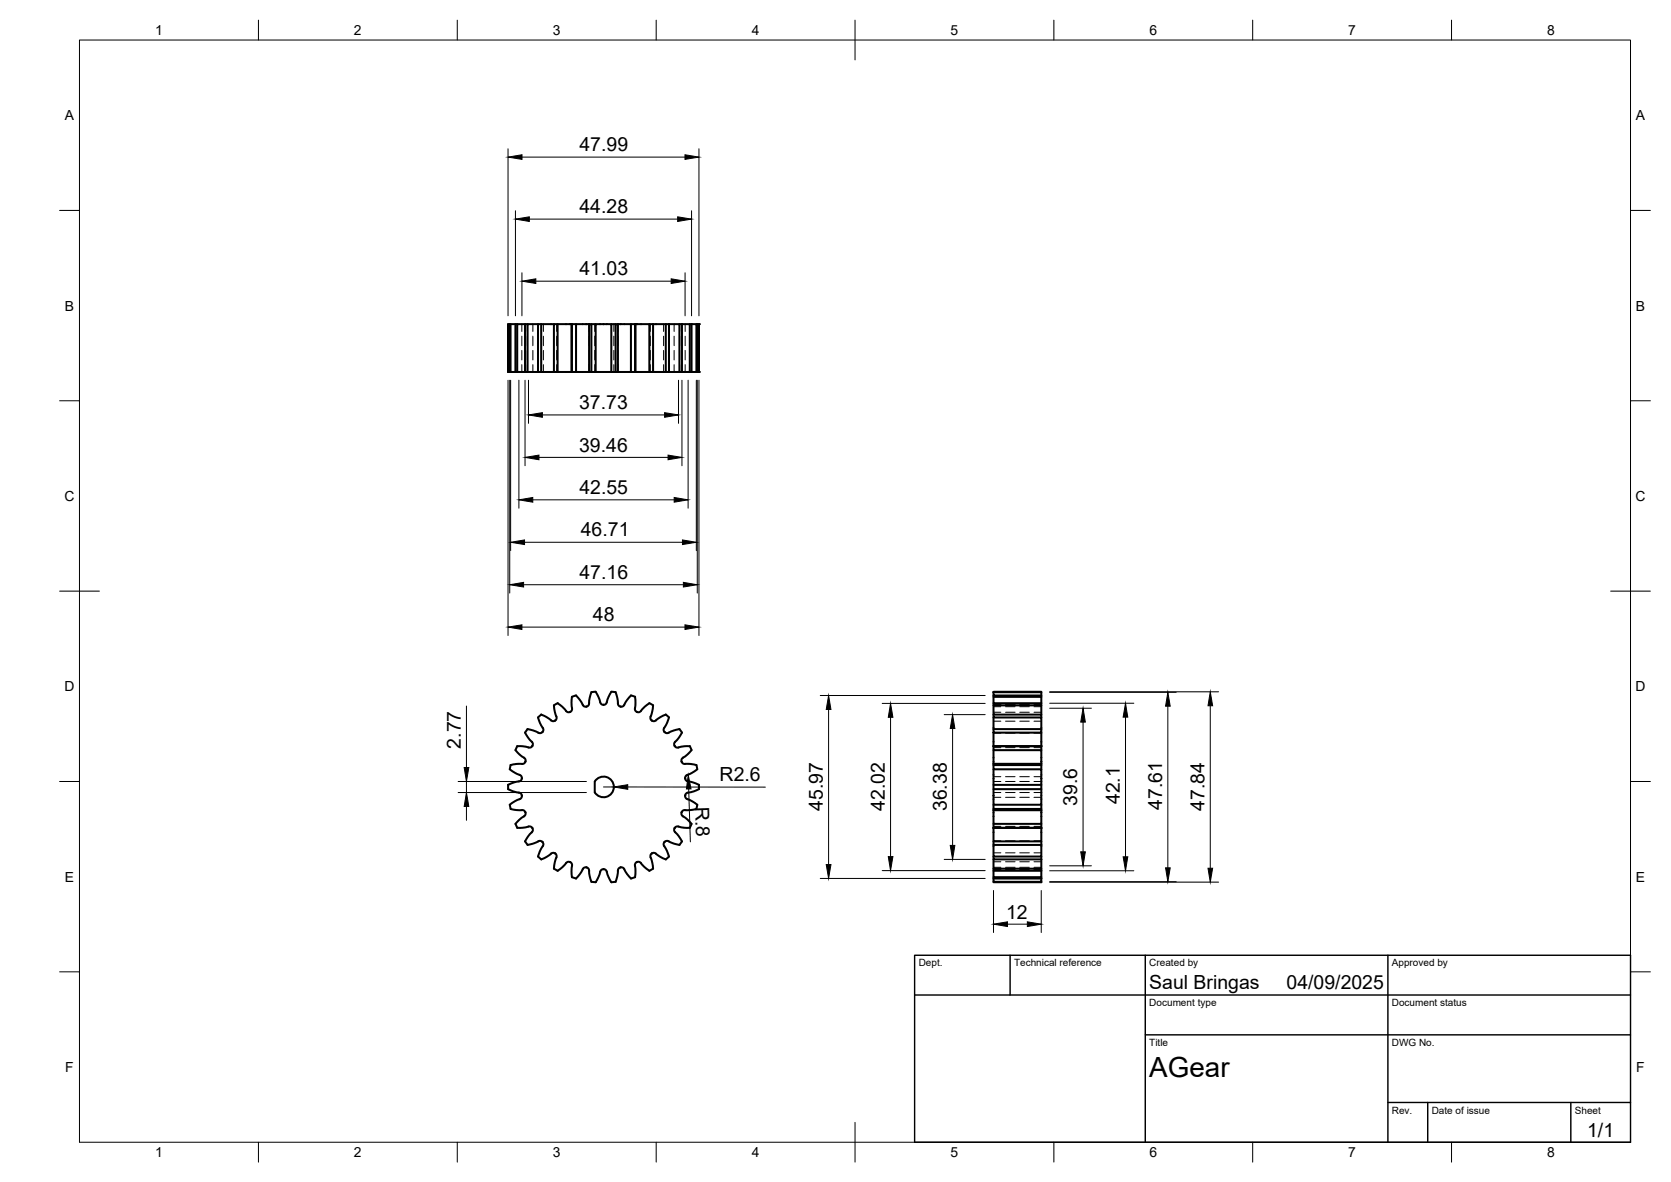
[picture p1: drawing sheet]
<svg xmlns="http://www.w3.org/2000/svg" width="420mm" height="297mm" viewBox="0 0 420 297" stroke-linecap="round" stroke-linejoin="round" font-family="sans-serif">
<!-- layer: Visible -->
<g fill="none" stroke="#000" stroke-width=".51">
<path d="M127.7 93.5h.5M127.7 81.5v12M128.2 81.5h.2v12h-.2zM128.2 81.5h-.5v12M128.4 81.5h1.2M130 81.5h-.4v12h-1.2M132 81.5h-2v12h-.4M132.7 81.5h-.7v12h-2M135.3 81.5h-2.6v12h-.7M136.1 93.5h3.2M136.1 81.5h-.8v12h-2.6M139.3 81.5h-3.2v12h-.8"/>
<path d="M139.3 81.5h.9v12h-.9zM140.2 81.5h3.5M140.2 93.5h3.5M143.7 81.5v12M143.8 81.5h1M144.8 93.5h3.3M148.1 81.5h-3.3v12h-1M148.1 81.5h.6v12h-.6M148.1 81.5v12M148.7 93.5h1.1v-12h3.9v12h-3.9M148.7 81.5h1.1M153.7 81.5h1.1"/>
<path d="M154.8 93.5h.6M155.4 81.5h3.2v12h-3.2M155.4 81.5h-.6v12h-1.1M155.4 81.5v12M158.6 81.5h1.1M159.7 93.5h.1M159.8 81.5h3.5v12h-3.5M159.8 81.5l-.1 12h-1.1M159.8 81.5v12M163.3 81.5h.9M164.2 81.5h3.2v12h-3.2M164.2 81.5v12h-.9"/>
<path d="M167.4 81.5h.8M168.2 81.5v12h-.8M168.2 81.5h2.6v12h-2.6M170.8 81.5h.7M171.5 81.5v12h-.7M171.5 81.5h1.9v12h-1.9M173.4 81.5h.5M173.9 81.5v12h-.5M173.9 81.5h1.2v12h-1.2M175.1 81.5h.2M175.3 81.5v12h-.2M175.3 81.5h.4v12h-.4"/>
<path d="M175.7 81.5v12M136.1 179.6l1.9 1a1.15 1.15 0 0 0 1.6 .5M136.1 179.6l-.8 .7 .8 2a1.07 1.07 0 0 1 .2 1.8 1.18 1.18 0 0 1-1.6-.3l-2-.6-.7 .9M140.2 176.7l-.9 .6 .3 2.1a1.17 1.17 0 0 1 0 1.6M143.8 175.1l-.1 2.2a1.1 1.1 0 0 1-.5 1.7 1.22 1.22 0 0 1-1.3-.9l-1.7-1.4M148.7 174l-.6 2.1a1.09 1.09 0 0 1-.6 1.5h-.1a1.1 1.1 0 0 1-1.2-1.1l-1.4-1.7-1 .3M149.8 173.8l.9 2a1.14 1.14 0 0 0 1 1.3M149.8 173.8l-1.1 .1M151.7 177.1h.1M153.7 173.8l-1 2a1.14 1.14 0 0 1-.9 1.3M153.7 173.8l1.1 .1M154.8 174l.5 2.1a1.08 1.08 0 0 0 .7 1.5h.1a1.11 1.11 0 0 0 1.2-1.1l1.3-1.7 1.1 .3"/>
<path d="M159.7 175.1l.1 2.2a1.1 1.1 0 0 0 .5 1.7 1.22 1.22 0 0 0 1.3-.9l1.7-1.4M163.3 176.7l.9 .6-.3 2.1a1.12 1.12 0 0 0 0 1.7l.1 .1a1.18 1.18 0 0 0 1.5-.6l1.9-1M167.4 179.6l.8 .7-.8 2a1.06 1.06 0 0 0-.3 1.7M249.8 179.6v.7h12v2.9M249.8 173.8l12 .2zM249.8 174v.8h12v.3M249.8 174.8v.3h12v1.6M249.8 175.1v1.6h12v.6M249.8 176.7v.6h12v2.3M249.8 177.3v2.3h12v.7M261.8 174v.8M127.7 198.3l2.1 .8a1.15 1.15 0 0 1 1.4 .9"/>
<path d="M127.8 197.2v1.1M128.4 192.2l-.2 1.1 1.8 1.2a1.13 1.13 0 0 1 1.2 1.1M129.6 188.5l1.5 1.5a1.07 1.07 0 0 1 .9 1.6 1.19 1.19 0 0 1-1.5 .3l-2.1 .4M131.2 200v.1a1.16 1.16 0 0 1-1.2 1l-1.8 1.1 .2 1.1M131.2 195.6v.2a1.15 1.15 0 0 1-1.4 .7l-2.1 .7M132 184.1l1.2 1.8a1.07 1.07 0 0 1 .7 1.6 1.15 1.15 0 0 1-1.7 .1l-2.2-.1-.4 1M139.6 181v.1M149.9 195.9a2.59 2.59 0 0 1 3.8 .2 2.59 2.59 0 0 1-.4 3.7 2.59 2.59 0 0 1-3.7-.7v-2.7zM167.1 184l.1 .1a1.18 1.18 0 0 0 1.5-.3l2.1-.6 .7 .9M171.4 191.4v.2a1.19 1.19 0 0 0 1.6 .3l2.1 .4M171.5 184.1l-1.2 1.8a1.09 1.09 0 0 0-.7 1.5l.1 .1a1.14 1.14 0 0 0 1.6 .1l2.1-.1 .5 1M173.9 188.5l-1.6 1.5a1.05 1.05 0 0 0-.9 1.4"/>
<path d="M175.1 192.2l.2 1.1-1.8 1.2a1.07 1.07 0 0 0-1.2 1.3 1.15 1.15 0 0 0 1.4 .7l2 .7M175.7 197.2v1.1l-2 .8a1.1 1.1 0 0 0-1.4 1 1.16 1.16 0 0 0 1.2 1l1.8 1.1-.2 1.1-2.1 .3a1.16 1.16 0 0 0-1.6 .5M249.8 193.3v8.9h12v-3.9M249.8 180.3v2.9M249.8 184.1v3.4M249.8 187.5v1h12v3.4M249.8 188.5v3.4M249.8 192.3v1h12v3.9h-12M249.8 183.2h12v.9h-12zM249.8 187.5h12zM249.8 191.9v.4h12v-.4M249.8 191.9h12"/>
<path d="M261.8 184.1v4.4M261.8 197.2v1.1h-12M261.8 192.3v1M128.4 203.3l2.1 .3a1.17 1.17 0 0 1 1.6 .5v.1M130 208l2.2-.1a1.11 1.11 0 0 1 1.7 .2v.2a1.17 1.17 0 0 1-.7 1.3l-1.2 1.8 .5 .7 .2 .2 2-.6a1.19 1.19 0 0 1 1.7-.1v-.1M132.1 204.2v.1a1.15 1.15 0 0 1-1 1.2l-1.5 1.5 .5 1M136.4 211.6a1.11 1.11 0 0 1-.3 1.6l-.8 2.1 .8 .7 1.9-1a1.15 1.15 0 0 1 1.6-.5M139.6 214.4v.1M139.6 214.5l.1 .1a1.24 1.24 0 0 1-.1 1.6l-.3 2.1 .9 .5M143.4 216.7h.1a1.19 1.19 0 0 1 .2 1.6l.1 2.1 .5 .2 .6 .2 1.3-1.7a1.11 1.11 0 0 1 1.2-1.1M143.4 216.6h-.2a1.22 1.22 0 0 0-1.3 .9l-1.7 1.3M147.4 217.9l.1 .1"/>
<path d="M147.5 218h.1a1.17 1.17 0 0 1 .5 1.5l.6 2.1M151.7 218.4h-.1a1.15 1.15 0 0 0-.9 1.4l-.9 1.9-1.1-.1M151.7 218.4h.1M151.8 218.4h.1a1.15 1.15 0 0 1 .8 1.4l1 1.9M156 218h-.1a1.17 1.17 0 0 0-.6 1.5l-.5 2.1M156.1 217.9l-.1 .1M160.1 216.7h-.1a1.19 1.19 0 0 0-.2 1.6l-.1 2.1-.5 .2-.6 .2-1.3-1.7a1.11 1.11 0 0 0-1.2-1.1M160.1 216.6h.2a1.22 1.22 0 0 1 1.3 .9l1.7 1.3M163.9 214.4l-.2 .2a1.24 1.24 0 0 0 .2 1.6l.3 2.1-.9 .5M167.1 211.6a1.11 1.11 0 0 0 .3 1.6l.8 2.1-.4 .3-.4 .4-1.9-1a1.15 1.15 0 0 0-1.6-.5M171.4 204.2l-.1 .1a1.15 1.15 0 0 0 1 1.2l1.6 1.5-.5 1M171.4 204.1v.1"/>
<path d="M173.4 208l-2.1-.1a1.16 1.16 0 0 0-1.7 .2 1.12 1.12 0 0 0 .7 1.5l1.2 1.9-.5 .6-.2 .2-2.1-.6a1.15 1.15 0 0 0-1.6-.1v-.1M249.8 203.6v3.4h12v-3.4M249.8 212.3v3h12v-3M249.8 202.2v1.1h12v.3M249.8 203.3v.3M249.8 207v1h12l-12 .1M249.8 211.4v.9h12M249.8 215.3v.7h12M249.8 216v2.3h12v-2.3M249.8 218.3v.5h12M249.8 218.8v1.6h12v-1.6M249.8 208v.1"/>
<path d="M249.8 203.6h12M261.8 207v4.4h-12v-3.3M261.8 202.2v1.1M261.8 211.4v.9M261.8 215.3v.7M261.8 218.3v.5M154.8 221.6l-1.1 .1M249.8 220.4v.4h12M249.8 220.8v.8h12v-.8M249.8 221.6h12M261.8 220.4v.4"/>
</g>
<!-- layer: Hidden -->
<g fill="none" stroke="#000" stroke-width=".25">
<path d="M131.2 81.5v1.8M131.2 84.5v2.4M131.2 88.1v2.4M131.2 91.6v1.9M132.2 81.5v1.8M132.2 84.5v2.4M132.2 88.1v2.4M132.2 91.6v1.9M134 81.5v1.8M134 84.5v2.4M134 88.1v2.4M134 91.6v1.9"/>
<path d="M136.6 81.5v1.8M136.6 84.5v2.4M136.6 88.1v2.4M136.6 91.6v1.9M140 81.5v1.8M140 84.5v2.4M140 88.1v2.4M140 91.6v1.9M143.8 81.5v1.8M143.8 84.5v2.4M143.8 88.1v2.4M143.8 91.6v1.9"/>
<path d="M148.1 81.5v1.8M148.1 84.5v2.4M148.1 88.1v2.4M148.1 91.6v1.9M149.5 81.5v1.8M149.5 84.5v2.4M149.5 88.1v2.4M149.5 91.6v1.9M154.3 81.5v1.8M154.3 84.5v2.4M154.3 88.1v2.4M154.3 91.6v1.9"/>
<path d="M155.4 81.5v1.8M155.4 84.5v2.4M155.4 88.1v2.4M155.4 91.6v1.9M159.6 81.5v1.8M159.6 84.5v2.4M159.6 88.1v2.4M159.6 91.6v1.9M163.5 81.5v1.8M163.5 84.5v2.4M163.5 88.1v2.4M163.5 91.6v1.9"/>
<path d="M166.9 81.5v1.8M166.9 84.5v2.4M166.9 88.1v2.4M166.9 91.6v1.9M169.5 81.5v1.8M169.5 84.5v2.4M169.5 88.1v2.4M169.5 91.6v1.9M171.3 81.5v1.8M171.3 84.5v2.4M171.3 88.1v2.4M171.3 91.6v1.9"/>
<path d="M172.3 81.5v1.8M172.3 84.5v2.4M172.3 88.1v2.4M172.3 91.6v1.9M249.8 177.1h1.9M249.8 177.6h1.9M249.8 179h1.9M252.8 177.1h2.4M252.8 177.6h2.4M252.8 179h2.4M256.4 177.1h2.4M256.4 177.6h2.4"/>
<path d="M256.4 179h2.4M260 177.1h1.8M260 177.6h1.8M260 179h1.8M249.8 196.4h1.9M249.8 199.2h1.9M249.8 195.2h1.9M249.8 181.2h1.9M249.8 184.2h1.9M249.8 187.9h1.9M249.8 192h1.9M252.8 196.4h2.4"/>
<path d="M252.8 199.2h2.4M252.8 195.2h2.4M252.8 181.2h2.4M252.8 184.2h2.4M252.8 187.9h2.4M252.8 192h2.4M256.4 196.4h2.4M256.4 199.2h2.4M256.4 195.2h2.4M256.4 181.2h2.4M256.4 184.2h2.4M256.4 187.9h2.4"/>
<path d="M256.4 192h2.4M260 196.4h1.8M260 199.2h1.8M260 195.2h1.8M260 181.2h1.8M260 184.2h1.8M260 187.9h1.8M260 192h1.8M249.8 218.4h1.9M249.8 200.4h1.9M249.8 203.6h1.9M249.8 207.7h1.9"/>
<path d="M249.8 211.3h1.9M249.8 214.3h1.9M249.8 216.6h1.9M249.8 218h1.9M252.8 218.4h2.4M252.8 200.4h2.4M252.8 203.6h2.4M252.8 207.7h2.4M252.8 211.3h2.4M252.8 214.3h2.4M252.8 216.6h2.4M252.8 218h2.4"/>
<path d="M256.4 218.4h2.4M256.4 200.4h2.4M256.4 203.6h2.4M256.4 207.7h2.4M256.4 211.3h2.4M256.4 214.3h2.4M256.4 216.6h2.4M256.4 218h2.4M260 218.4h1.8M260 200.4h1.8M260 203.6h1.8M260 207.7h1.8"/>
<path d="M260 211.3h1.8M260 214.3h1.8M260 216.6h1.8M260 218h1.8"/>
</g>
<!-- layer: Visible -->
<g fill="#000">
<circle cx="175.7" cy="93.5" r=".25"/>
<circle cx="175.7" cy="81.5" r=".25"/>
</g>
<!-- layer: BORDER -->
<g fill="none" stroke="#000" stroke-width=".25">
<path d="M20 10.1h390v276.9h-390zM65 5.1v5M115 5.1v5M165 5.1v5M215 5.1v10M265 5.1v5M315 5.1v5M365 5.1v5M15 52.9h5M410 52.9h5M15 100.7h5M410 100.7h5"/>
<path d="M15 148.6h10M405 148.6h10M15 196.4h5M410 196.4h5M15 244.2h5M410 244.2h5M65 287v5M115 287v5M165 287v5M215 282.1v9.9M265 287v5M315 287v5"/>
<path d="M365 287v5"/>
</g>
<!-- layer: TITLEBLOCK -->
<path d="M230 240.1h180v46.9h-180zM230 250h180M254 240.1v9.9M288 240.1v46.9M349 240.1v46.9M288 260.1h122M349 277.1h61M359 277.1v9.9M395 277.1v9.9" fill="none" stroke="#000" stroke-width=".36"/>
<!-- layer: FD_Dimensions -->
<g fill="none" stroke="#000" stroke-width=".25">
<path d="M127.7 37.4v42M131.3 39.5h40.9M175.7 37.4v42M129.6 53v26.4M133.1 55.1h37.3M173.9 53v26.4M131.2 68.5v10.9M134.7 70.7h34.1M172.3 68.5v10.9M127.7 95.6v64.1M128.2 95.6v53.4M128.4 95.6v42.8"/>
<path d="M130.5 95.6v32.1M132 95.6v21.4M132.9 95.6v10.8M170.6 95.6v10.8M171.5 95.6v21.4M173 95.6v32.1M175.1 95.6v42.8M175.3 95.6v53.4M175.7 95.6v64.1M135.5 114.9h32.5M136.4 104.3h30.7M131.9 136.3h39.7"/>
<path d="M134 125.6h35.5M131.2 157.6h41M131.7 146.9h40.1M117.3 177.4v15.5M206.2 174.8h41.5M208.3 178.3v39M221.8 176.8h25.9M237.4 179.6h10.3M263.9 173.8h42.5M263.9 174h31.9M263.9 176.7h21.2M263.9 178h10.5"/>
<path d="M293.6 177.5v40.6M304.3 177.4v40.8M115.2 199.2h32.2M115.2 196.4h32.2M117.3 196.4v2.8M151.7 197.8h2.6M157.8 197.8h34.6M173.1 194.8l-.6 .2-.2 .6M173.2 198.3l.4 13.3M223.9 180.3v35M239.5 183.1v29.4M272.3 181.5v32.6"/>
<path d="M283 180.2v35.1M117.3 202.7v3.4M221.8 218.8h25.9M237.4 216h10.3M263.9 218.8h21.2M263.9 217.6h10.5M206.2 220.8h41.5M249.8 223.8v10.5M253.3 232.2h5M261.8 223.8v10.5M263.9 221.7h42.5M263.9 221.6h31.9"/>
</g>
<g fill="#000" stroke="#000" stroke-width=".25">
<path d="M127.7 39.5l3.6-.6v1.2zM172.2 38.9l3.5 .6-3.5 .6zM129.6 55.1l3.5-.6v1.2zM170.4 54.5l3.5 .6-3.5 .6zM131.2 70.7l3.5-.6v1.1zM168.8 70.1l3.5 .6-3.5 .5zM132 114.9l3.5-.5v1.1zM132.9 104.3l3.5-.6v1.2zM167.1 103.7l3.5 .6-3.5 .6zM168 114.4l3.5 .5-3.5 .6zM128.4 136.3l3.5-.6v1.1zM130.5 125.6l3.5-.6v1.2z"/>
<path d="M169.5 125l3.5 .6-3.5 .6zM171.6 135.7l3.5 .6-3.5 .5zM127.7 157.6l3.5-.6v1.2zM128.2 146.9l3.5-.5v1.1zM171.8 146.4l3.5 .5-3.5 .6zM172.2 157l3.5 .6-3.5 .6zM208.3 174.8l.6 3.5h-1.1zM293.6 174l.6 3.5h-1.1zM304.3 173.8l.6 3.6h-1.2zM116.7 192.9h1.2l-.6 3.5zM154.3 197.8l3.5-.6v1.2zM173.1 194.8l.7 3.5h-1.2z"/>
<path d="M223.9 176.8l.6 3.5h-1.1zM239.5 179.6l.6 3.5h-1.2zM272.3 178l.6 3.5h-1.2zM283 176.7l.6 3.5h-1.2zM117.3 199.2l.6 3.5h-1.2zM207.8 217.3h1.1l-.6 3.5zM223.4 215.3h1.1l-.6 3.5zM238.9 212.5h1.2l-.6 3.5zM271.7 214.1h1.2l-.6 3.5zM282.4 215.3h1.2l-.6 3.5zM293.1 218.1h1.1l-.6 3.5zM303.7 218.2h1.2l-.6 3.5z"/>
<path d="M249.8 232.2l3.5-.5v1.1zM258.3 231.7l3.5 .5-3.5 .6z"/>
</g>
<text font-size="7" x="289" y="270.6">AGear</text>
<g font-size="4.9">
<text x="145.7" y="38">47.99</text>
<text x="145.7" y="53.6">44.28</text>
<text x="145.7" y="69.2">41.03</text>
<text x="145.6" y="102.8">37.73</text>
<text x="145.6" y="113.5">39.46</text>
<text x="145.7" y="124.1">42.55</text>
<text x="146" y="134.8">46.71</text>
<text x="145.7" y="145.5">47.16</text>
<text x="149.1" y="156.1">48</text>
<text x="115.9" y="188.1" transform="rotate(-90 115.9 188.1)">2.77</text>
<text x="181" y="196.3">R2.6</text>
<text x="174.8" y="202.7" transform="rotate(88 174.8 202.7)">R.8</text>
<text x="206.9" y="203.8" transform="rotate(-90 206.9 203.8)">45.97</text>
<text x="222.5" y="203.8" transform="rotate(-90 222.5 203.8)">42.02</text>
<text x="238.1" y="203.9" transform="rotate(-90 238.1 203.9)">36.38</text>
<text x="270.9" y="202.5" transform="rotate(-90 270.9 202.5)">39.6</text>
<text x="281.6" y="202.1" transform="rotate(-90 281.6 202.1)">42.1</text>
<text x="292.2" y="203.5" transform="rotate(-90 292.2 203.5)">47.61</text>
<text x="302.9" y="203.8" transform="rotate(-90 302.9 203.8)">47.84</text>
<text x="253" y="230.9">12</text>
<text x="289" y="248.5">Saul Bringas</text>
<text x="323.5" y="248.5">04/09/2025</text>
<text x="399.1" y="285.7">1/1</text>
</g>
<g font-size="3.5">
<text x="39" y="8.8">1</text>
<text x="89" y="8.8">2</text>
<text x="139" y="8.8">3</text>
<text x="189" y="8.8">4</text>
<text x="239" y="8.8">5</text>
<text x="289" y="8.8">6</text>
<text x="339" y="8.8">7</text>
<text x="389" y="8.8">8</text>
<text x="16.3" y="30.2">A</text>
<text x="411.3" y="30.2">A</text>
<text x="16.3" y="78">B</text>
<text x="411.3" y="78">B</text>
<text x="16.2" y="125.9">C</text>
<text x="411.2" y="125.9">C</text>
<text x="16.2" y="173.7">D</text>
<text x="411.2" y="173.7">D</text>
<text x="16.3" y="221.6">E</text>
<text x="411.3" y="221.6">E</text>
<text x="16.4" y="269.4">F</text>
<text x="411.4" y="269.4">F</text>
<text x="39" y="290.8">1</text>
<text x="89" y="290.8">2</text>
<text x="139" y="290.8">3</text>
<text x="189" y="290.8">4</text>
<text x="239" y="290.8">5</text>
<text x="289" y="290.8">6</text>
<text x="339" y="290.8">7</text>
<text x="389" y="290.8">8</text>
</g>
<g font-size="2.5">
<text x="231" y="242.9">Dept.</text>
<text x="255" y="242.9">Technical reference</text>
<text x="289" y="242.9">Created by</text>
<text x="350" y="242.9">Approved by</text>
<text x="289" y="252.8">Document type</text>
<text x="350" y="252.8">Document status</text>
<text x="289" y="262.9">Title</text>
<text x="350" y="262.9">DWG No.</text>
<text x="350" y="279.9">Rev.</text>
<text x="360" y="279.9">Date of issue</text>
<text x="396" y="279.9">Sheet</text>
</g>
</svg>
